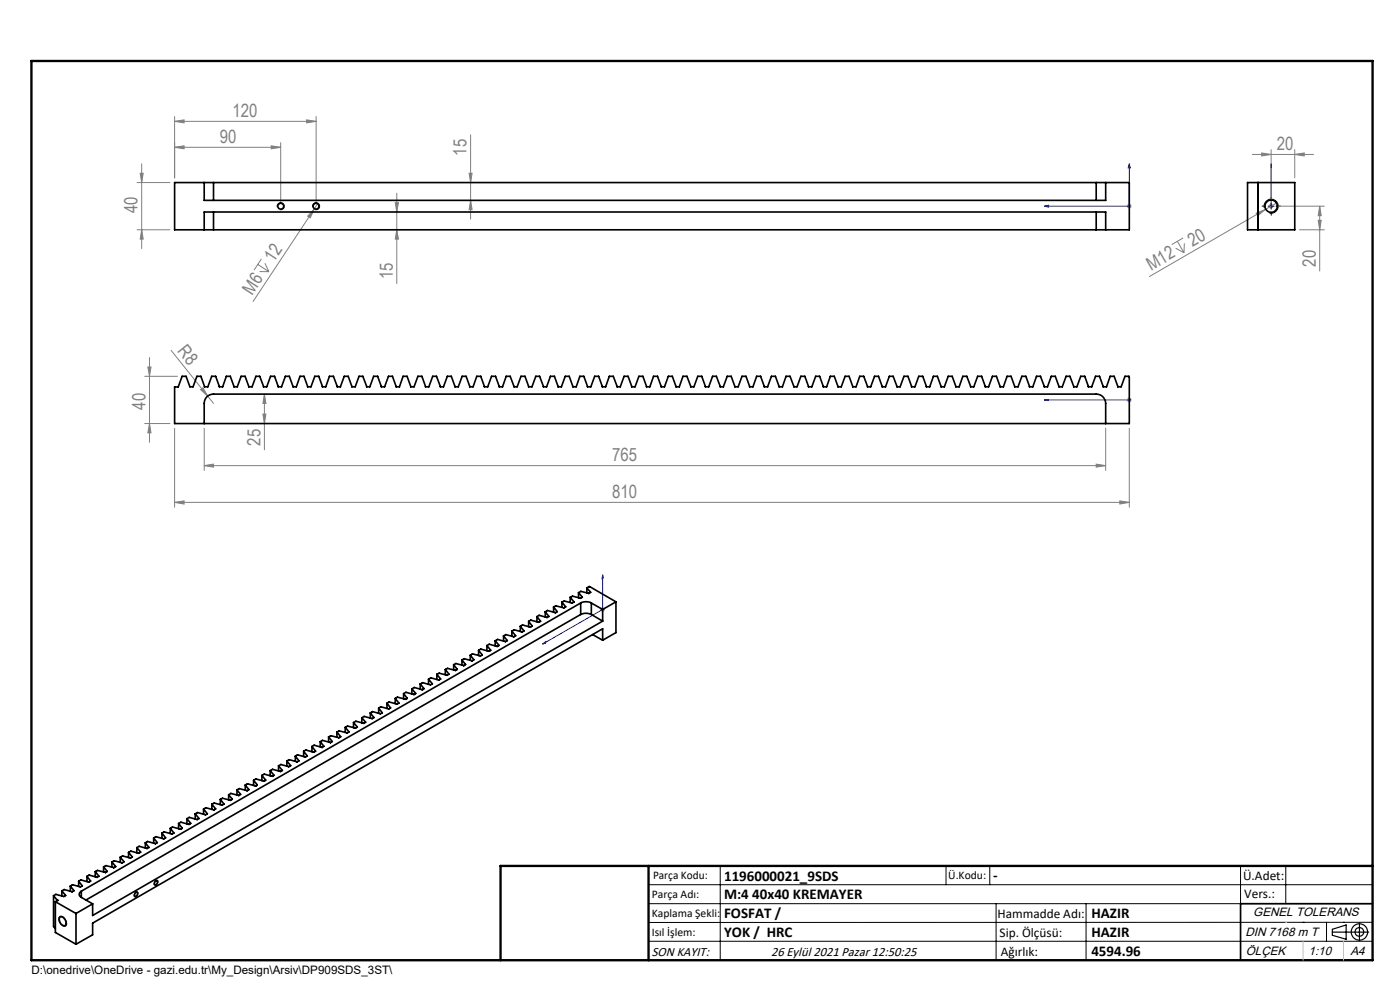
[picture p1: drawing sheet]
<svg xmlns="http://www.w3.org/2000/svg" width="297mm" height="210mm" viewBox="0 0 297 210" stroke-linecap="round" stroke-linejoin="round" font-family="sans-serif">
<g fill="none" stroke="#808080" stroke-width=".21">
<path d="M29.1 38.7h7M29.7 36.8h.7l-.3 1.9zM30.1 34.7v18M37 25.7l2.1-.3v.7zM37 31.2l2.1-.3v.7zM37 24.7v13M37 25.7h30.1M37 31.2h22.5M57.5 30.9l2 .3-2 .4zM59.5 30.3v12.4M65.1 25.4l2 .3-2 .4zM67.1 24.7v18"/>
<path d="M99.5 36.8h.7l-.4 1.9zM99.8 28.6v17.9M265.7 32.8h13M267.7 32.4l2 .4-2 .3zM269.7 31.7v11M274.7 32.8l2-.4v.7zM274.7 31.7v6M29.1 48.7h7M30.1 48.7l.3 2h-.7zM54.7 56.1l2.3 1.5M55.1 57.6h1.9M55.5 54.9l-1.6 2.4"/>
<path d="M56.2 55.8l.8 1.8M66.6 44.4l-.8 1.8-.5-.3zM66.6 44.4l-12.9 19.6M67.5 43.1l-.9 1.3M83.9 43h.6l-.3 2zM84.2 48.7l.3 2h-.6zM84.2 41v19.1M99.8 42.5l.4 2h-.7zM239 43.7h1.1M239.2 43.4l.7 .7M239.6 43.2v1M239.9 43.4l-.7 .7"/>
<path d="M249.4 52.7l1.8 .9M249.8 51.2l1.4 2.4M251 50.5l-2.4 1.4M251.2 51.6v2M266.5 45.2l1.9-.7-1.6 1.3zM268.4 44.5l-24.6 14.2M269.2 43.7h1M269.3 43.4l.7 .7M269.7 43.2v1M270 43.4l-.7 .7M270.7 43.7h10.3M271 43l-2.6 1.5"/>
<path d="M275.7 48.7h5.3M279.6 46.7h.7l-.3 2zM280 43.7l.3 2h-.7zM280 43.7v13.8M30.7 79.8h6.9M31.4 77.8h.6l-.3 2zM31.7 75.8v18M36.3 74.3l7.8 9.7M30.7 89.8h5.4M31.7 89.8l.3 2h-.6zM37 90.8v16.8M42.5 82.6l.6-.3 1 1.7z"/>
<path d="M43.3 98.8l2-.3v.6zM43.3 90.8v9M43.3 98.8h191.3M44.1 84l1.2 1.6M55.8 87.8h.6l-.3 2zM56.1 83.6l.3 2h-.6zM56.1 83.6v11.8M232.6 98.5l2 .3-2 .3zM234.6 90.8v9M239 84.8h1.1M239.2 84.5l.7 .7M239.6 90.8v16.8"/>
<path d="M239.6 84.3v1M239.9 84.5l-.7 .7M37 106.6l2.1-.4v.7zM37 106.6h202.6M237.6 106.2l2 .4-2 .3zM127.4 129.3h.9M127.5 128.9l.7 .7M127.8 128.8v1M128.2 128.9l-.7 .7"/>
</g>
<g fill="none" stroke="#000" stroke-width=".21">
<path d="M58.8 43.9a.75 .75 0 0 1 .7-.9 .75 .75 0 0 1 .8 .8 .75 .75 0 0 1-.9 .7M66.3 43.9a.76 .76 0 0 1 .7-.9 .76 .76 0 0 1 .8 .8 .76 .76 0 0 1-.9 .7M268.2 44.1a1.5 1.5 0 0 1 1.3-1.9 1.5 1.5 0 0 1 1.7 1.7 1.5 1.5 0 0 1-1.9 1.3M269 43.7h1.3M269.7 43.1v1.3M12.6 194.5a1.02 1.02 0 0 1 1.4 .8l.1 .3a.64 .64 0 0 1-.2 .9 .64 .64 0 0 1-.9-.4l-.5-1zM28.6 189.5l.4-.3a.59 .59 0 0 1 .3 .6 .59 .59 0 0 1-.6 .4l-.3-.2zM33.1 186.8l.1-.1a.55 .55 0 0 1 .3 .6 .55 .55 0 0 1-.4 .4l-.2 .1a.57 .57 0 0 1-.2-.6 .57 .57 0 0 1 .4-.4zM137.6 187.7h153.6M137.6 191.7h153.6M137.6 199.7h153.6M152.8 183.7v20"/>
<path d="M200.7 183.7v4M210 183.7v4M211.3 191.7v12M230.4 191.7v12M263.2 183.7v20M272.8 183.7v8M276.4 195.6h.1M281.4 195.6v4.1M285 195.6h.1M291.2 195.6l-153.6 .1"/>
</g>
<g fill="none" stroke="#000" stroke-width=".25">
<path d="M282.6 197.7h7.8M282.6 197.1l3-.9v3l-3-.8zM288.4 195.8v3.8M106.2 203.7h185"/>
<circle cx="288.4" cy="197.7" r="1.74"/>
<circle cx="288.4" cy="197.7" r=".93"/>
</g>
<g fill="none" stroke="#00f" stroke-width=".21">
<path d="M239.6 34.7l.2 .9h-.5zM239.6 34.7v9h-18.1M269.7 34.7v.9v-.9M269.7 34.7v9M221.5 43.7l1-.2v.4zM269.7 43.5v.4zM269.7 43.7h.1M221.5 84.8h1h-1M221.5 84.8h18.1M239.3 84.8h.5zM239.6 84.8h.1M115.1 136.6l.6-.5v.3z"/>
<path d="M127.8 121.9l.2 .7-.3 .2zM127.8 121.9v7.4l-12.7 7.3"/>
</g>
<path d="M268.4 43.7h-.7M269.7 42.5v-.7M269.7 45v.7M270.9 43.7h.7" fill="none" stroke="#000" stroke-width=".21" stroke-dasharray="15.2 1.3 1.3 1.3"/>
<path d="M291.2 191.7h-28v12" fill="none" stroke="#000" stroke-width=".35"/>
<path d="M6.7 12.9h284.5v190.8h-284.5zM137.6 183.7v20M291.2 183.7h-185v20" fill="none" stroke="#000" stroke-width=".5"/>
<path d="M276.4 199.7v4M285 199.7v4" fill="none" stroke="#c0c0c0" stroke-width=".21"/>
<path d="M272.8 195.6h.1" fill="none" stroke="#c0c0c0" stroke-width=".25"/>
<g fill="#00f">
<path d="M239.6 34.7l.2 .9h-.5zM221.5 43.7l1-.2v.4z"/>
<path d="M127.8 121.9l.2 .7-.3 .2zM115.1 136.6l.6-.5v.3zM239.3 84.8h.5zM221.5 84.8h1z"/>
<path d="M269.7 34.7v.9zM269.7 43.5v.4z"/>
</g>
<g fill="#808080">
<path d="M42.5 82.6l.6-.3 1 1.7z"/>
<path d="M266.5 45.2l1.9-.7-1.6 1.3z"/>
<path d="M66.6 44.4l-.8 1.8-.5-.3z"/>
<path d="M37 106.6l2.1-.4v.7zM237.6 106.2l2 .4-2 .3zM267.7 32.4l2 .4-2 .3zM274.7 32.8l2-.4v.7z"/>
<path d="M37 25.7l2.1-.3v.7zM65.1 25.4l2 .3-2 .4zM37 31.2l2.1-.3v.7zM57.5 30.9l2 .3-2 .4z"/>
<path d="M30.1 48.7l.3 2h-.7zM29.7 36.8h.7l-.3 1.9zM99.8 42.5l.4 2h-.7zM99.5 36.8h.7l-.4 1.9z"/>
<path d="M56.1 83.6l.3 2h-.6zM55.8 87.8h.6l-.3 2zM31.4 77.8h.6l-.3 2zM31.7 89.8l.3 2h-.6zM280 43.7l.3 2h-.7zM279.6 46.7h.7l-.3 2z"/>
<path d="M83.9 43h.6l-.3 2zM84.2 48.7l.3 2h-.6z"/>
<path d="M43.3 98.8l2-.3v.6zM232.6 98.5l2 .3-2 .3z"/>
</g>
<g fill="none" stroke="#000" stroke-width=".35">
<path d="M43.3 38.7h2M43.3 38.7v3.8h191.3v-3.8M43.3 38.7h-6.3v10h6.3M45.3 38.7h187.3M45.3 38.7v3.8M232.6 38.7h2M232.6 38.7v3.8M234.6 38.7h5v10h-5M264.7 38.7h10v10h-10zM266.9 38.7v10M43.3 48.7h2M43.3 48.7v-3.7h191.3v3.7"/>
<path d="M45.3 48.7h187.3M45.3 45v3.7M232.6 48.7h2M232.6 45v3.7M38.6 79.8h.9l.8 2.2h.7l.8-2.2h.8l.8 2.2h.7l.8-2.2h.9l.7 2.2h.7l.8-2.2h.9l.7 2.2h.7l.9-2.2h.8l.8 2.2h.7l.8-2.2h.8l.8 2.2h.7l.8-2.2h.8l.8 2.2h.7l.8-2.2h.9l.8 2.2h.7l.7-2.2h.9l.8 2.2h.7l.8-2.2h.8l.8 2.2h.7l.8-2.2h.8l.8 2.2h.7l.8-2.2h.9l.7 2.2h.8l.8-2.2h.8l.8 2.2h.7l.8-2.2h.8l.8 2.2h.7l.8-2.2h.9l.7 2.2h.7l.8-2.2h.9l.7 2.2h.7l.9-2.2h.8l.8 2.2h.7l.8-2.2h.8l.8 2.2h.7l.8-2.2h.8l.8 2.2h.7l.8-2.2h.9l.8 2.2h.7l.7-2.2h.9l.8 2.2h.7l.8-2.2h.8l.8 2.2h.7l.8-2.2h.8l.8 2.2h.7l.8-2.2h.9l.7 2.2h.8l.8-2.2h.8l.8 2.2h.7l.8-2.2h.8l.8 2.2h.7l.8-2.2h.9l.7 2.2h.7l.8-2.2h.9l.7 2.2h.7l.9-2.2h.8l.8 2.2h.7l.8-2.2h.8l.8 2.2h.7l.8-2.2h.8l.8 2.2h.7l.8-2.2h.9l.8 2.2h.7l.7-2.2h.9l.8 2.2h.7l.8-2.2h.8l.8 2.2h.7l.8-2.2h.8l.8 2.2h.7l.8-2.2h.9l.7 2.2h.8l.8-2.2h.8l.8 2.2h.7l.8-2.2h.8l.8 2.2h.7l.8-2.2h.9l.7 2.2h.7l.8-2.2h.9l.7 2.2h.7l.9-2.2h.8l.8 2.2h.7l.8-2.2h.8l.8 2.2h.7l.8-2.2h.8l.8 2.2h.7l.8-2.2h.9l.8 2.2h.7l.7-2.2h.9l.8 2.2h.7l.8-2.2h.8l.8 2.2h.7l.8-2.2h.8l.8 2.2h.7l.8-2.2h.9l.7 2.2h.8l.8-2.2h.8l.8 2.2h.7l.8-2.2h.8l.8 2.2h.7l.8-2.2h.9l.7 2.2h.7l.8-2.2h.9l.7 2.2h.7l.9-2.2h.8l.8 2.2h.7l.8-2.2h.8l.8 2.2h.7l.8-2.2h.8l.8 2.2h.7l.8-2.2h.9l.8 2.2h.7l.7-2.2h.9l.8 2.2h.7l.8-2.2h.8l.8 2.2h.7l.8-2.2h.8l.8 2.2h.7l.8-2.2h.9l.7 2.2h.8l.8-2.2h.8l.8 2.2h.7l.8-2.2h.8l.8 2.2h.7l.8-2.2h.9l.7 2.2h.7l.8-2.2h.9l.7 2.2h.7l.9-2.2h.8l.1 10h-202.6v-7.7h.8zM43.3 89.8v-4.2a1.93 1.93 0 0 1 2-2h187.3a1.99 1.99 0 0 1 2 2v4.2M99.8 139l.7 .9-.3 .3M99.8 139v1.1M101.5 138l.8 .9-.4 .3-1.7-.5-.4 .3M101.5 138l.5-.3 1.7 .4M101.5 138v1.1M103.3 136.9l.8 1-.4 .2"/>
<path d="M103.3 136.9l.5-.2 1.6 .4M103.3 136.9v1.1M103.7 138.1h.1M105.1 135.9l.8 1-.5 .2M105.1 135.9v1.1M105.4 137.1h.1M106.8 134.9l.5-.3 1.7 .5M106.8 134.9l.8 1-.4 .2-1.6-.5-.5 .3M106.8 134.9v1.1M108.6 133.9l.8 1-.4 .2M108.6 133.9v1.1M109 135.1h.1"/>
<path d="M110.4 132.8l.8 1-.5 .2-1.6-.4-.5 .3M110.4 132.8v1.1M112.1 131.8l.8 1-.4 .2-1.7-.4-.4 .2M112.1 131.8v1.1M113.9 130.8l.8 1-.4 .2-1.7-.5-.5 .3M113.9 130.8l.5-.3 1.6 .5M113.9 130.8v1.1M115.7 129.8l.8 1-.4 .2M115.7 129.8v1.1M116 131h.1M117.4 128.8l.8 .9-.4 .3-1.7-.5-.4 .3M117.4 128.8v1"/>
<path d="M119.2 127.7l.8 1-.4 .3-1.7-.5-.5 .3M119.2 127.7l.5-.2 1.7 .4M119.2 127.7v1.1M121 126.7l.8 1-.4 .2M121 126.7v1.1M121.4 127.9h.1M122.7 125.7l.8 1-.3 .2-1.7-.4-.5 .2M122.7 125.7v1.1M123.2 127.9a2.4 2.4 0 0 1 2.2 0M123.2 130.3a2.7 2.7 0 0 1 2.2 0M123.2 127.9l-105.9 61.1M123.2 130.3l-105 60.6"/>
<path d="M123.2 127.9v2.4M124.5 124.7l.6-.2 5.6 3.2M124.5 124.7l.8 1-.4 .2-1.7-.5-.5 .3M124.5 124.7v1.1M125.4 127.9l2.4 1.4M125.4 130.3l2.4 1.5M125.4 127.9v2.4M125.7 134.6l2.1 1.2M127.8 129.3v2.5M127.8 135.8v-2.4l-108.2 62.4v2.5l-3.5 2M127.8 131.8l-108.2 62.4v-2.5M130.7 127.7l-2.9 1.6"/>
<path d="M130.7 127.7v6.5l-2.9 1.6M64.4 159.4l.8 1-.4 .2-1.7-.5-.4 .3M64.4 159.4l.5-.3 1.6 .5M64.4 159.4v1.1M66.2 158.4l.8 .9-.4 .3M66.2 158.4v1M66.5 159.6h.1M67.9 157.3l.8 1-.4 .3-1.7-.5-.4 .3M67.9 157.3l.5-.3 1.7 .5M67.9 157.3v1.1M69.7 156.3l.8 1-.4 .2M69.7 156.3l.5-.2 1.7 .4"/>
<path d="M69.7 156.3v1.1M70.1 157.5h.1M71.5 155.3l.8 1-.4 .2M71.5 155.3v1.1M71.9 156.5h.1M73.2 154.3l.8 .9-.4 .3-1.6-.5-.5 .3M73.2 154.3v1.1M75 153.3l.5-.3 1.7 .4M75 153.3l.8 .9-.4 .3-1.7-.5-.5 .3M75 153.3v1.1M76.8 152.3l.8 .9-.4 .2M76.8 152.3v1"/>
<path d="M77.2 153.4h.1M78.6 151.2l.7 1-.4 .2-1.6-.4-.5 .3M78.6 151.2v1.1M80.3 150.2l.8 1-.4 .2-1.7-.5-.4 .3M80.3 150.2l.5-.3 1.6 .5M80.3 150.2v1.1M82.1 149.2l.8 1-.4 .2M82.1 149.2l.4-.3 1.7 .5M82.1 149.2v1.1M82.4 150.4h.1M83.9 148.2l.7 .9-.4 .3M83.9 148.2l.4-.3 1.7 .4"/>
<path d="M83.9 148.2v1.1M84.2 149.4h.1M85.6 147.1l.8 1-.4 .2M85.6 147.1l.5-.2 1.7 .4M85.6 147.1v1.1M86 148.3h.1M87.4 146.1l.8 1-.4 .2M87.4 146.1l.5-.3 1.6 .5M87.4 146.1v1.1M87.8 147.3h.1M89.1 145.1l.9 1-.5 .2M89.1 145.1v1.1"/>
<path d="M89.5 146.3h.1M90.9 144.1l.5-.3 1.7 .4M90.9 144.1l.8 1-.4 .2-1.7-.5-.5 .3M90.9 144.1v1.1M92.7 143l.8 1-.4 .3M92.7 143v1.1M93.1 144.2v.1M94.5 142l.7 1-.3 .3-1.7-.5-.5 .2M94.5 142v1.1M96.2 141l.8 1-.4 .2-1.7-.4-.4 .2M96.2 141v1.1M98 140l.8 1-.4 .2-1.7-.5-.5 .3"/>
<path d="M98 140l.5-.3 1.6 .5M98 140v1.1M100.1 140.2h.1M29 179.8l.8 1-.3 .2M29 179.8v1.1M30.8 178.8l.8 1-.4 .2-1.7-.5-.5 .3M30.8 178.8v1.1M32.6 177.8l.8 .9-.5 .3-1.6-.5-.5 .3M32.6 177.8l.5-.3 1.6 .4M32.6 177.8v1M34.4 176.7l.7 1-.4 .2M34.4 176.7l.4-.2 1.7 .4"/>
<path d="M34.4 176.7v1.1M34.7 177.9h.1M36.1 175.7l.8 1-.4 .2M36.1 175.7l.5-.3 1.7 .5M36.1 175.7v1.1M36.5 176.9h.1M37.9 174.7l.8 1-.4 .2M37.9 174.7l.5-.3 1.6 .5M37.9 174.7v1.1M38.3 175.9h.1M39.7 173.7l.8 1-.5 .2M39.7 173.7v1.1"/>
<path d="M40 174.9h.1M41.4 172.6l.8 1-.4 .2-1.7-.4-.4 .3M41.4 172.6v1.1M43.2 171.6l.8 1-.4 .3-1.7-.5-.5 .2M43.2 171.6v1.1M44.9 170.6l.9 1-.4 .2-1.7-.5-.5 .3M44.9 170.6v1.1M46.7 169.6l.8 1-.4 .2-1.7-.5-.5 .3M46.7 169.6v1.1M48.5 168.6l.8 .9-.4 .3-1.7-.5-.5 .3M48.5 168.6v1M50.3 167.6l.7 .9-.3 .3-1.7-.5-.5 .3"/>
<path d="M50.3 167.6v1.1M52 166.5l.8 1-.4 .2-1.7-.4-.4 .3M52 166.5l.5-.2 1.7 .4M52 166.5v1.1M53.8 165.5l.8 1-.4 .2M53.8 165.5l.5-.3 1.7 .5M53.8 165.5v1.1M54.2 166.7h.1M55.6 164.5l.5-.3 1.6 .5M55.6 164.5l.8 1-.4 .2M55.6 164.5v1.1M56 165.7h.1"/>
<path d="M57.3 163.5l.8 1-.4 .2M57.3 163.5v1.1M57.7 164.7h.1M59.1 162.4l.5-.2 1.6 .4M59.1 162.4l.8 1-.4 .2-1.7-.4-.5 .3M59.1 162.4v1.1M60.9 161.4l.8 1-.4 .2M60.9 161.4v1.1M61.2 162.6h.1M62.7 160.4l.7 1-.4 .2-1.7-.5-.4 .3M62.7 160.4v1.1M11.4 190l.8 1"/>
<path d="M11.4 190v6.5l.3 .5M11.7 191.3l4.4 2.5M11.7 191.3v6.5l4.4 2.5M12.2 191h.1M12.2 191l-.5 .3M12.8 194.5a1.2 1.2 0 0 1 1 1.8 1.2 1.2 0 0 1-1-1.8zM13.1 189l.8 1-.4 .2-1.6-.5-.5 .3M13.1 189v1.1M14.9 188l.8 .9-.4 .3-1.7-.5-.5 .3M14.9 188v1M16.1 193.8v6.5M16.7 186.9l.8 1-.5 .2-1.6-.4-.5 .3"/>
<path d="M16.7 186.9v1.1M17.3 189a.69 .69 0 0 0-.5 .7 .69 .69 0 0 0 .5 .7M17.3 190.4l2.3 1.3M17.3 189v1.4M18.5 185.9l.7 1-.4 .2-1.7-.5-.4 .3M18.5 185.9l.4-.3 1.7 .5M18.5 185.9v1.1M19.6 191.7l-3.5 2.1M20.2 184.9l.8 1-.4 .2M20.2 184.9v1.1M20.6 186.1h.1M22 183.9l.8 .9-.4 .3-1.7-.5-.5 .3"/>
<path d="M22 183.9v1.1M23.7 182.8l.9 1-.5 .3-1.6-.5-.5 .3M23.7 182.8v1.1M25.5 181.8l.8 1-.4 .2-1.7-.4-.5 .2M25.5 181.8v1.1M27.3 180.8l.8 1-.4 .2-1.7-.4-.5 .2M27.3 180.8l.5-.3 1.6 .5M27.3 180.8v1.1M28.7 189.4l.3-.1a.45 .45 0 0 1 .1 .5 .45 .45 0 0 1-.6 .2zM29.4 181h.1M32.9 187l.3-.2a.47 .47 0 0 1 .1 .6 .47 .47 0 0 1-.5 .2z"/>
<circle cx="59.6" cy="43.7" r=".63"/>
<circle cx="67" cy="43.7" r=".63"/>
<circle cx="269.7" cy="43.7" r="1.31"/>
</g>
<g font-size="3.9" fill="#808080">
<text x="49.3" y="24.9">120</text>
<text x="46.6" y="30.4">90</text>
<text x="99" y="33" transform="rotate(-90 99 33)">15</text>
<text x="270.8" y="31.9">20</text>
<text x="29.2" y="45.2" transform="rotate(-90 29.2 45.2)">40</text>
<text x="253" y="52.4" transform="rotate(-30 253 52.4)">20</text>
<text x="58.1" y="55.7" transform="rotate(-57 58.1 55.7)">12</text>
<text x="83.3" y="59.2" transform="rotate(-90 83.3 59.2)">15</text>
<text x="244.2" y="57.4" transform="rotate(-30 244.2 57.4)">M12</text>
<text x="279.1" y="56.6" transform="rotate(-90 279.1 56.6)">20</text>
<text x="53.5" y="62.7" transform="rotate(-57 53.5 62.7)">M6</text>
<text x="37.5" y="74.5" transform="rotate(51 37.5 74.5)">R8</text>
<text x="30.8" y="86.9" transform="rotate(-90 30.8 86.9)">40</text>
<text x="55.2" y="94.5" transform="rotate(-90 55.2 94.5)">25</text>
<text x="129.9" y="97.9">765</text>
<text x="129.9" y="105.7">810</text>
</g>
<g font-size="3.2">
<text x="153.6" y="186.8">1196000021_9SDS</text>
<text x="153.6" y="190.8">M:4 40x40 KREMAYER</text>
<text x="210.7" y="186.6">-</text>
<text x="153.6" y="194.8">FOSFAT /</text>
<text x="231.5" y="194.8">HAZIR</text>
<text x="153.6" y="198.8">YOK / HRC</text>
<text x="231.5" y="198.7">HAZIR</text>
<text x="231.5" y="202.8">4594.96</text>
</g>
<g font-size="2.8">
<text x="263.7" y="186.7">Ü.Adet:</text>
<text x="263.9" y="190.5">Vers.:</text>
<text x="211.6" y="194.8">Hammadde Adı:</text>
<text x="138.3" y="202.8">SON KAYIT:</text>
<text x="163.6" y="202.8">26 Eylül 2021 Pazar 12:50:25</text>
<text x="212.1" y="198.7">Sip. Ölçüsü:</text>
<text x="212.3" y="202.7">Ağırlık:</text>
</g>
<g font-size="2.6">
<text x="265.9" y="194.4">GENEL TOLERANS</text>
<text x="264.2" y="198.5">DIN 7168 m T</text>
<text x="264.3" y="202.6">ÖLÇEK</text>
<text x="277.6" y="202.6">1:10</text>
<text x="286.5" y="202.6">A4</text>
</g>
<g font-size="2.5">
<text x="138.3" y="190.5">Parça Adı:</text>
<text x="138.5" y="186.5">Parça Kodu:</text>
<text x="201.2" y="186.5">Ü.Kodu:</text>
<text x="138.3" y="194.5">Kaplama Şekli:</text>
<text x="138.3" y="198.6">Isıl İşlem:</text>
<text x="6.7" y="206.7">D:\onedrive\OneDrive - gazi.edu.tr\My_Design\Arsiv\DP909SDS_3ST\</text>
</g>
</svg>
